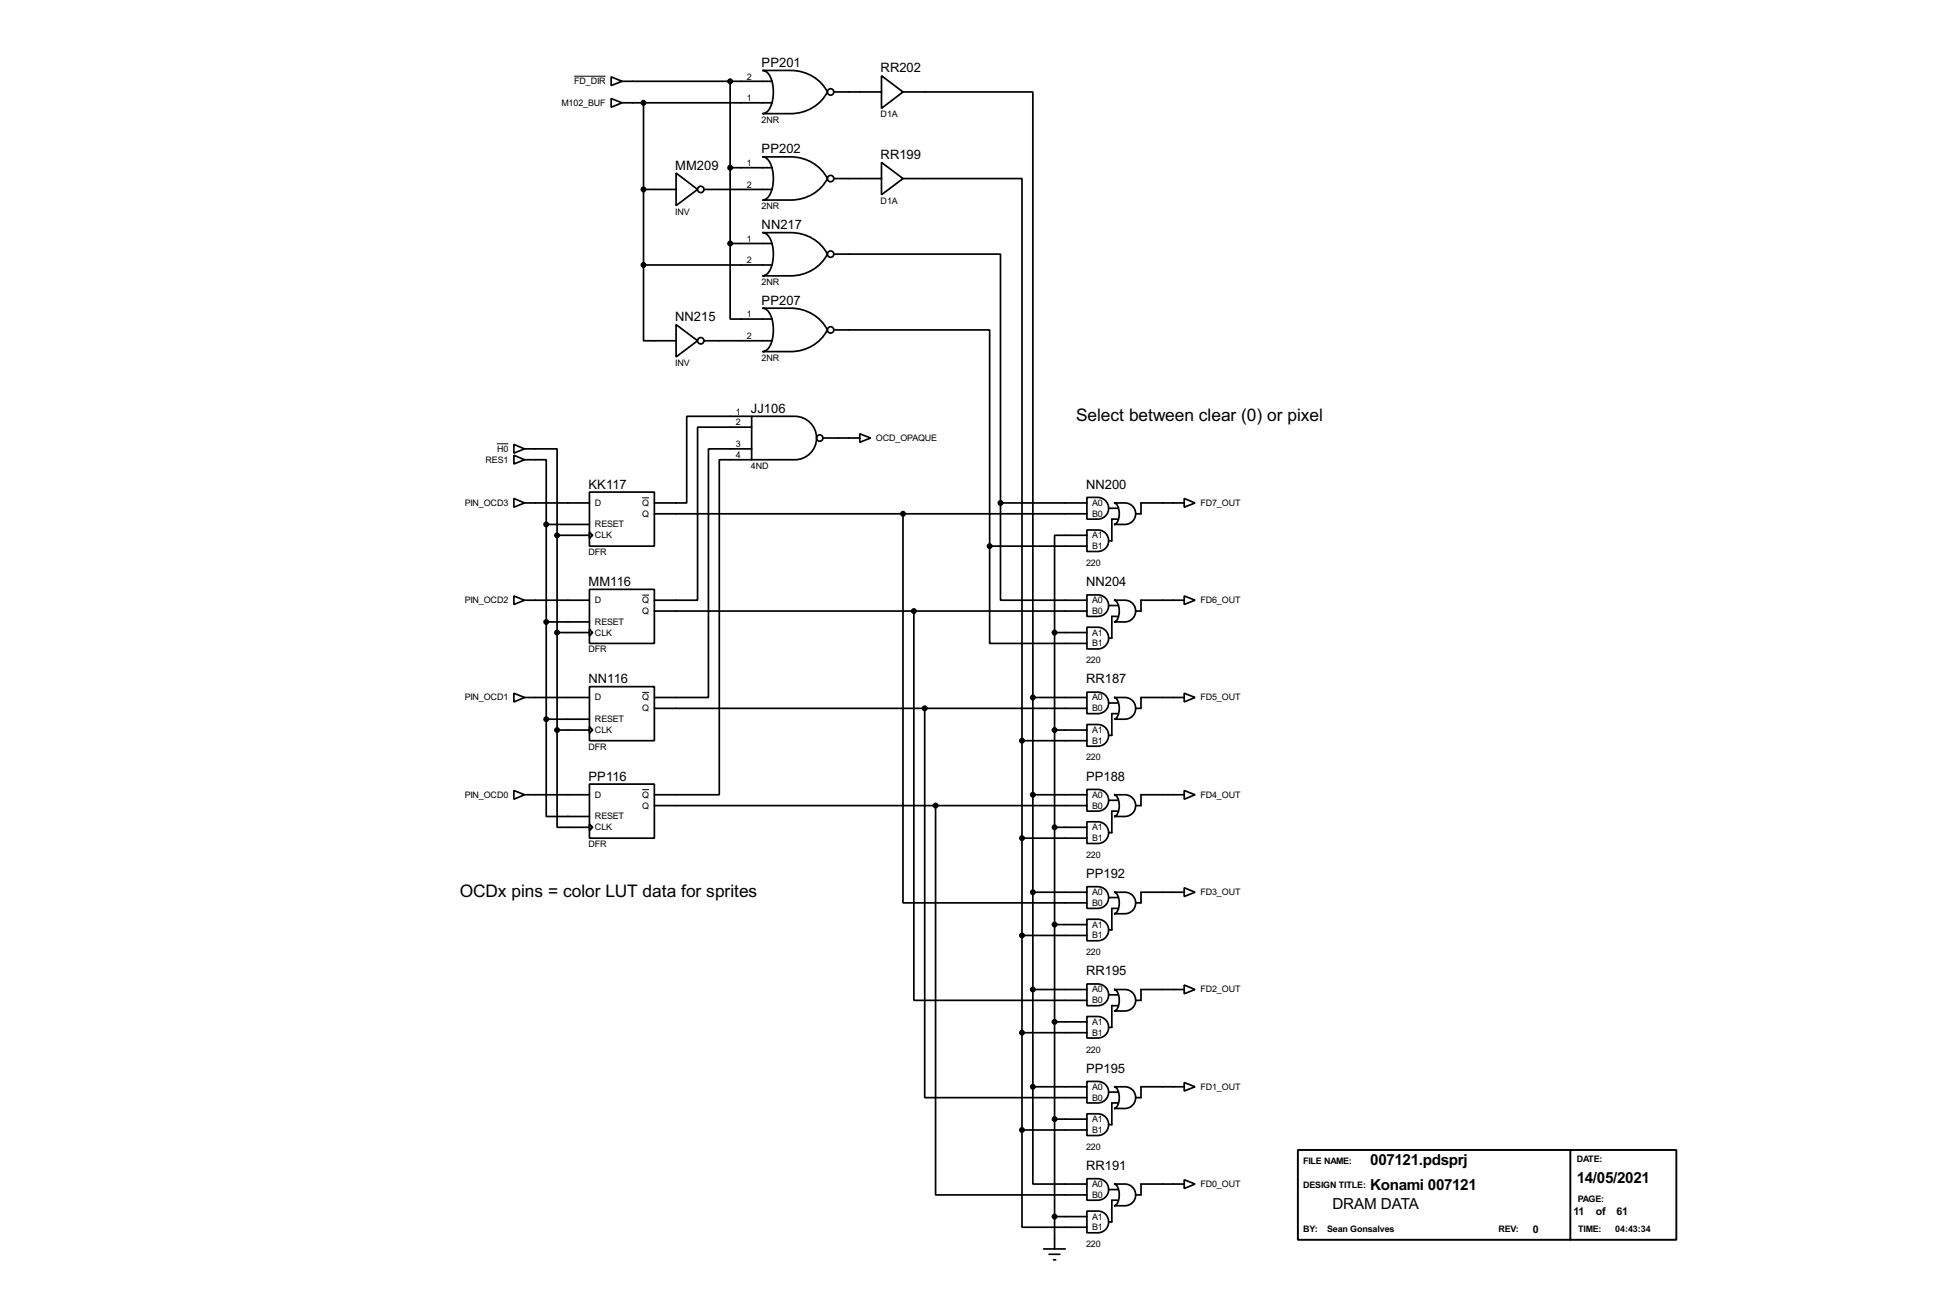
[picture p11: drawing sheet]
<svg xmlns="http://www.w3.org/2000/svg" width="460mm" height="307mm" viewBox="0 0 460 307" stroke-linecap="round" stroke-linejoin="round" font-family="sans-serif">
<g fill="none" stroke="#000" stroke-width=".4">
<path d="M143.6 18.1l2.5 1-2.5 1zM146.1 19.1h35.3M171.5 19.1v38.1M179.1 16.6h6.6a9.6 9.6 0 0 1 8.7 5 9.6 9.6 0 0 1-8.7 5.1h-6.6a3.2 3.2 0 0 0 2.4-3.1 7.6 7.6 0 0 0-1.4-6.6zM207.1 17.8l5 3.8-5 3.9zM143.6 23.2l2.5 1-2.5 1zM146.1 24.2h35.3M151.2 24.2v38.1M171.5 39.4h9.9M179.1 36.9h6.6a9.6 9.6 0 0 1 8.7 5.1 9.6 9.6 0 0 1-8.7 5h-6.6a3.2 3.2 0 0 0 2.4-3.1 7.7 7.7 0 0 0-1.4-6.6zM195.9 21.6h11.2M207.1 38.2l5 3.8-5 3.8z"/>
<path d="M212.1 21.6h30.5v142.3M151.2 44.5h7.6M158.8 40.7l5.1 3.8-5.1 3.8zM165.4 44.5h16M171.5 57.2v17.8h9.9M171.5 57.2h9.9M179.1 54.7h6.6a9.6 9.6 0 0 1 8.7 5 9.6 9.6 0 0 1-8.7 5.1h-6.6a3.2 3.2 0 0 0 2.4-3.1 7.6 7.6 0 0 0-1.4-6.6zM195.9 59.7h39.1v58.5M195.9 42h11.2M212.1 42h28v132M151.2 62.3v17.8h7.6M151.2 62.3h30.2"/>
<path d="M158.8 76.3l5.1 3.8-5.1 3.8zM179.1 72.4h6.6a9.6 9.6 0 0 1 8.7 5.1 9.6 9.6 0 0 1-8.7 5.1h-6.6a3.2 3.2 0 0 0 2.4-3.1 7.7 7.7 0 0 0-1.4-6.7zM195.9 77.5h36.6v50.8M165.4 80.1h16M176.6 97.8h10.1a5.1 5.1 0 0 1 5.1 5.1 5.1 5.1 0 0 1-5.1 5.1h-10.1zM176.6 97.8h-15.3v20.4h-7.6M120.7 117.1l2.5 1.1-2.5 1zM120.7 107l2.5 1-2.5 1zM120.7 104.4l2.5 1.1-2.5 1zM123.2 105.5h7.7v20.3M123.2 108h5.1v15.2M123.2 118.2h15.3"/>
<path d="M138.5 115.6h15.2v12.7h-15.2zM176.6 100.4h-12.7v40.6h-10.2M176.6 105.5h-10.2v58.4h-12.7M176.6 108h-7.6v78.7h-15.3M193.3 102.9h8.7M202 101.9l2.5 1-2.5 1zM235 118.2v22.8h20.3M235 118.2h20.3M255.3 116.9a5 5 0 0 1 4.1 .5 2.55 2.55 0 0 1 .9 2.8 2.55 2.55 0 0 1-2.4 1.8h-2.6zM260.4 119.4h2.3M261.7 118.2a5.1 5.1 0 0 1 4.1 .5 2.52 2.52 0 0 1 .8 2.8 2.52 2.52 0 0 1-2.4 1.7h-2.5a2.21 2.21 0 0 0 1.2-2.5 2.24 2.24 0 0 0-1.2-2.5zM278.2 117.1l2.5 1.1-2.5 1z"/>
<path d="M278.2 118.2h-10.2v2.5h-1.2M128.3 123.2h10.2M128.3 123.2v45.8M130.9 125.8h7.6M130.9 125.8v45.7M138.5 125l.7 .8-.7 .7zM138.5 138.5h15.2v12.7h-15.2zM153.7 120.7h101.6M212.1 120.7v91.4h43.2M232.5 128.3v22.9h22.8M232.5 128.3h22.8M255.3 139.8a5.1 5.1 0 0 1 4.1 .5 2.53 2.53 0 0 1 .9 2.8 2.53 2.53 0 0 1-2.4 1.7h-2.6z"/>
<path d="M255.3 124.5a5.1 5.1 0 0 1 4.1 .5 2.52 2.52 0 0 1 .9 2.9 2.52 2.52 0 0 1-2.4 1.7h-2.6zM255.3 125.8h-7.6v22.8M262.7 122h-1.5v5.1h-.8M120.7 140l2.5 1-2.5 1zM123.2 141h15.3M128.3 146.1h10.2M130.9 148.6h7.6M138.5 147.9l.7 .7-.7 .8zM153.7 143.6h101.6M214.7 143.6v91.4h40.6M247.7 148.6v144.8M247.7 148.6h7.6"/>
<path d="M255.3 147.4a5.1 5.1 0 0 1 4.1 .5 2.56 2.56 0 0 1 .9 2.8 2.56 2.56 0 0 1-2.4 1.8h-2.6zM260.4 142.3h2.3M261.7 141a5.1 5.1 0 0 1 4.1 .5 2.56 2.56 0 0 1 .8 2.9 2.56 2.56 0 0 1-2.4 1.7h-2.5a2.29 2.29 0 0 0 1.2-2.5 2.24 2.24 0 0 0-1.2-2.6zM262.7 144.8h-1.5v5.1h-.8M278.2 140l2.5 1-2.5 1zM278.2 141h-10.2v2.6h-1.2M120.7 162.9l2.5 1-2.5 1zM123.2 163.9h15.3M128.3 169v22.8h10.2M128.3 169h10.2M130.9 171.5v22.9h7.6M130.9 171.5h7.6"/>
<path d="M138.5 161.3h15.2v12.7h-15.2zM138.5 170.7l.7 .8-.7 .8zM153.7 166.4h101.6M217.2 166.4v91.5h38.1M240.1 174h15.2M240.1 174v91.5M242.6 163.9h12.7M242.6 163.9v91.4M247.7 171.5h7.6M255.3 162.6a5.1 5.1 0 0 1 4.1 .5 2.52 2.52 0 0 1 .9 2.9 2.52 2.52 0 0 1-2.4 1.7h-2.6zM255.3 170.2a5.1 5.1 0 0 1 4.1 .5 2.55 2.55 0 0 1 .9 2.9 2.55 2.55 0 0 1-2.4 1.7h-2.6zM260.4 165.2h2.3"/>
<path d="M261.7 163.9a5.1 5.1 0 0 1 4.1 .5 2.55 2.55 0 0 1 .8 2.8 2.55 2.55 0 0 1-2.4 1.8h-2.5a2.24 2.24 0 0 0 1.2-2.6 2.24 2.24 0 0 0-1.2-2.5zM262.7 167.7h-1.5v5.1h-.8M278.2 162.9l2.5 1-2.5 1zM278.2 163.9h-10.2v2.5h-1.2M120.7 185.7l2.5 1-2.5 1.1zM123.2 186.7h15.3M138.5 184.2h15.2v12.7h-15.2zM138.5 193.6l.7 .8-.7 .7zM153.7 189.3h101.6M219.8 189.3v91.4h35.5M240.1 196.9h15.2M242.6 186.7h12.7"/>
<path d="M247.7 194.4h7.6M255.3 185.5a5.1 5.1 0 0 1 4.1 .5 2.56 2.56 0 0 1 .9 2.8 2.56 2.56 0 0 1-2.4 1.8h-2.6zM255.3 193.1a5 5 0 0 1 4.1 .5 2.55 2.55 0 0 1 .9 2.8 2.55 2.55 0 0 1-2.4 1.8h-2.6zM260.4 188h2.3M261.7 186.7a5 5 0 0 1 4.1 .6 2.55 2.55 0 0 1 .8 2.8 2.55 2.55 0 0 1-2.4 1.7h-2.5a2.24 2.24 0 0 0 1.2-2.5 2.29 2.29 0 0 0-1.2-2.6zM262.7 190.6h-1.5v5h-.8M278.2 185.7l2.5 1-2.5 1.1zM278.2 186.7h-10.2v2.6h-1.2M240.1 219.8h15.2M242.6 209.6h12.7M247.7 217.2h7.6M255.3 208.3a5.1 5.1 0 0 1 4.1 .5 2.55 2.55 0 0 1 .9 2.9 2.55 2.55 0 0 1-2.4 1.7h-2.6z"/>
<path d="M255.3 216a5.1 5.1 0 0 1 4.1 .5 2.53 2.53 0 0 1 .9 2.8 2.53 2.53 0 0 1-2.4 1.7h-2.6zM260.4 210.9h2.3M261.7 209.6a5.1 5.1 0 0 1 4.1 .5 2.53 2.53 0 0 1 .8 2.9 2.53 2.53 0 0 1-2.4 1.7h-2.5a2.24 2.24 0 0 0 1.2-2.6 2.21 2.21 0 0 0-1.2-2.5zM262.7 213.4h-1.5v5.1h-.8M278.2 208.6l2.5 1-2.5 1zM278.2 209.6h-10.2v2.5h-1.2M242.6 232.5h12.7M255.3 231.2a5 5 0 0 1 4.1 .5 2.55 2.55 0 0 1 .9 2.8 2.55 2.55 0 0 1-2.4 1.8h-2.6zM255.3 238.8a5.1 5.1 0 0 1 4.1 .5 2.52 2.52 0 0 1 .9 2.9 2.52 2.52 0 0 1-2.4 1.7h-2.6zM260.4 233.7h2.3M261.7 232.5a5.1 5.1 0 0 1 4.1 .5 2.52 2.52 0 0 1 .8 2.8 2.52 2.52 0 0 1-2.4 1.7h-2.5a2.21 2.21 0 0 0 1.2-2.5 2.24 2.24 0 0 0-1.2-2.5zM262.7 236.3h-1.5v5.1h-.8"/>
<path d="M278.2 231.4l2.5 1.1-2.5 1zM278.2 232.5h-10.2v2.5h-1.2M240.1 242.6h15.2M242.6 255.3v22.9h12.7M242.6 255.3h12.7M247.7 240.1h7.6M255.3 254.1a5.1 5.1 0 0 1 4.1 .5 2.53 2.53 0 0 1 .9 2.8 2.53 2.53 0 0 1-2.4 1.7h-2.6zM260.4 256.6h2.3M261.7 255.3a5.1 5.1 0 0 1 4.1 .5 2.56 2.56 0 0 1 .8 2.9 2.56 2.56 0 0 1-2.4 1.7h-2.5a2.29 2.29 0 0 0 1.2-2.5 2.24 2.24 0 0 0-1.2-2.6zM262.7 259.1h-1.5v5.1h-.8M278.2 254.3l2.5 1-2.5 1zM278.2 255.3h-10.2v2.6h-1.2"/>
<path d="M240.1 265.5v22.8h15.2M240.1 265.5h15.2M247.7 262.9h7.6M255.3 261.7a5.1 5.1 0 0 1 4.1 .5 2.56 2.56 0 0 1 .9 2.8 2.56 2.56 0 0 1-2.4 1.8h-2.6zM255.3 276.9a5.1 5.1 0 0 1 4.1 .5 2.52 2.52 0 0 1 .9 2.9 2.52 2.52 0 0 1-2.4 1.7h-2.6zM260.4 279.5h2.3M261.7 278.2a5.1 5.1 0 0 1 4.1 .5 2.55 2.55 0 0 1 .8 2.8 2.55 2.55 0 0 1-2.4 1.8h-2.5a2.24 2.24 0 0 0 1.2-2.6 2.24 2.24 0 0 0-1.2-2.5zM278.2 277.2l2.5 1-2.5 1zM278.2 278.2h-10.2v2.5h-1.2M245.2 293.4h5M246.4 294.7h2.6M247.5 296h.5"/>
<path d="M247.7 285.8h7.6M255.3 284.5a5.1 5.1 0 0 1 4.1 .5 2.55 2.55 0 0 1 .9 2.9 2.55 2.55 0 0 1-2.4 1.7h-2.6zM262.7 282h-1.5v5.1h-.8"/>
<circle cx="195.1" cy="21.6" r=".75"/>
<circle cx="164.6" cy="44.5" r=".75"/>
<circle cx="195.1" cy="59.7" r=".75"/>
<circle cx="195.1" cy="42" r=".75"/>
<circle cx="195.1" cy="77.5" r=".75"/>
<circle cx="164.6" cy="80.1" r=".75"/>
<circle cx="192.5" cy="102.9" r=".75"/>
</g>
<path d="M134.9 17.9h7.4M116.8 104.3h2.6M150.9 117h1.6M150.9 139.8h1.6M150.9 162.7h1.6M150.9 185.5h1.6" fill="none" stroke="#000" stroke-width=".23"/>
<g fill="#000" stroke="#000" stroke-width=".4">
<circle cx="171.5" cy="19.1" r=".5"/>
<circle cx="151.1" cy="24.2" r=".5"/>
<circle cx="171.5" cy="39.4" r=".5"/>
<circle cx="151.1" cy="44.5" r=".5"/>
<circle cx="171.5" cy="57.2" r=".5"/>
<circle cx="151.1" cy="62.3" r=".5"/>
<circle cx="235" cy="118.2" r=".5"/>
<circle cx="128.3" cy="123.2" r=".5"/>
<circle cx="130.8" cy="125.8" r=".5"/>
<circle cx="212.1" cy="120.7" r=".5"/>
<circle cx="232.4" cy="128.3" r=".5"/>
<circle cx="128.3" cy="146.1" r=".5"/>
<circle cx="130.8" cy="148.6" r=".5"/>
<circle cx="214.6" cy="143.6" r=".5"/>
<circle cx="247.7" cy="148.6" r=".5"/>
<circle cx="128.3" cy="169" r=".5"/>
<circle cx="130.8" cy="171.5" r=".5"/>
<circle cx="217.2" cy="166.4" r=".5"/>
<circle cx="240" cy="174" r=".5"/>
<circle cx="242.6" cy="163.9" r=".5"/>
<circle cx="247.7" cy="171.5" r=".5"/>
<circle cx="219.7" cy="189.3" r=".5"/>
<circle cx="240" cy="196.9" r=".5"/>
<circle cx="242.6" cy="186.7" r=".5"/>
<circle cx="247.7" cy="194.4" r=".5"/>
<circle cx="240" cy="219.8" r=".5"/>
<circle cx="242.6" cy="209.6" r=".5"/>
<circle cx="247.7" cy="217.2" r=".5"/>
<circle cx="242.6" cy="232.5" r=".5"/>
<circle cx="240" cy="242.6" r=".5"/>
<circle cx="242.6" cy="255.3" r=".5"/>
<circle cx="247.7" cy="240.1" r=".5"/>
<circle cx="240" cy="265.5" r=".5"/>
<circle cx="247.7" cy="262.9" r=".5"/>
<circle cx="247.7" cy="285.8" r=".5"/>
</g>
<path d="M304.9 270.2h88.9v21.1h-88.9zM368.9 270.2v21.1" fill="none" stroke="#000" stroke-width=".45"/>
<g font-size="4.6">
<text x="252.8" y="98.9">Select between clear (0) or pixel</text>
<text x="108" y="210.7">OCDx pins = color LUT data for sprites</text>
</g>
<g font-size="4">
<text x="321.9" y="273.8">007121.pdsprj</text>
<text x="321.9" y="279.5">Konami 007121</text>
<text x="370.4" y="277.8">14/05/2021</text>
<text x="313" y="283.9">DRAM DATA</text>
</g>
<g font-size="3.4">
<text x="178.9" y="15.8">PP201</text>
<text x="206.9" y="17">RR202</text>
<text x="158.6" y="39.9">MM209</text>
<text x="178.9" y="36">PP202</text>
<text x="206.9" y="37.4">RR199</text>
<text x="178.9" y="53.9">NN217</text>
<text x="178.9" y="71.6">PP207</text>
<text x="158.6" y="75.5">NN215</text>
<text x="176.4" y="97">JJ106</text>
<text x="138.3" y="114.8">KK117</text>
<text x="255.1" y="114.8">NN200</text>
<text x="138.3" y="137.7">MM116</text>
<text x="255.1" y="137.7">NN204</text>
<text x="138.3" y="160.5">NN116</text>
<text x="255.1" y="160.5">RR187</text>
<text x="138.3" y="183.4">PP116</text>
<text x="255.1" y="183.4">PP188</text>
<text x="255.1" y="206.3">PP192</text>
<text x="255.1" y="229.1">RR195</text>
<text x="255.1" y="252">PP195</text>
<text x="255.1" y="274.8">RR191</text>
</g>
<g font-size="2.8">
<text x="369.6" y="285.5">11</text>
<text x="374.8" y="285.5">of</text>
<text x="379.7" y="285.5">61</text>
<text x="360.1" y="289.6">0</text>
</g>
<g font-size="2.4">
<text x="134.9" y="19.8">FD_DIR</text>
<text x="175.4" y="23.7">1</text>
<text x="175.4" y="18.7">2</text>
<text x="131.9" y="24.8">M102_BUF</text>
<text x="178.9" y="28.8">2NR</text>
<text x="206.9" y="27.5">D1A</text>
<text x="175.4" y="39">1</text>
<text x="175.4" y="44.1">2</text>
<text x="206.9" y="47.9">D1A</text>
<text x="158.6" y="50.4">INV</text>
<text x="178.9" y="49.1">2NR</text>
<text x="175.4" y="56.8">1</text>
<text x="175.4" y="61.9">2</text>
<text x="178.9" y="66.9">2NR</text>
<text x="175.4" y="74.6">1</text>
<text x="175.4" y="79.7">2</text>
<text x="158.6" y="86">INV</text>
<text x="178.9" y="84.7">2NR</text>
<text x="172.9" y="97.4">1</text>
<text x="172.9" y="100">2</text>
<text x="116.8" y="106.2">H0</text>
<text x="172.9" y="105.1">3</text>
<text x="172.9" y="107.6">4</text>
<text x="205.8" y="103.6">OCD_OPAQUE</text>
<text x="114.1" y="108.7">RES1</text>
<text x="176.4" y="110.1">4ND</text>
<text x="109.2" y="118.9">PIN_OCD3</text>
<text x="139.8" y="118.9">D</text>
<text x="150.9" y="118.9">Q</text>
<text x="256.6" y="118.9">A0</text>
<text x="282" y="118.9">FD7_OUT</text>
<text x="139.8" y="123.9">RESET</text>
<text x="150.9" y="121.4">Q</text>
<text x="256.6" y="121.4">B0</text>
<text x="138.3" y="130.4">DFR</text>
<text x="139.8" y="126.4">CLK</text>
<text x="256.6" y="126.4">A1</text>
<text x="256.6" y="129">B1</text>
<text x="255.1" y="133">220</text>
<text x="109.2" y="141.7">PIN_OCD2</text>
<text x="139.8" y="141.7">D</text>
<text x="150.9" y="141.7">Q</text>
<text x="256.6" y="141.7">A0</text>
<text x="282" y="141.7">FD6_OUT</text>
<text x="139.8" y="146.8">RESET</text>
<text x="139.8" y="149.3">CLK</text>
<text x="150.9" y="144.3">Q</text>
<text x="256.6" y="144.3">B0</text>
<text x="256.6" y="149.3">A1</text>
<text x="138.3" y="153.3">DFR</text>
<text x="255.1" y="155.8">220</text>
<text x="256.6" y="151.9">B1</text>
<text x="109.2" y="164.6">PIN_OCD1</text>
<text x="139.8" y="164.6">D</text>
<text x="150.9" y="164.6">Q</text>
<text x="150.9" y="167.1">Q</text>
<text x="256.6" y="167.1">B0</text>
<text x="256.6" y="164.6">A0</text>
<text x="282" y="164.6">FD5_OUT</text>
<text x="139.8" y="169.7">RESET</text>
<text x="139.8" y="172.2">CLK</text>
<text x="256.6" y="172.2">A1</text>
<text x="138.3" y="176.1">DFR</text>
<text x="255.1" y="178.7">220</text>
<text x="256.6" y="174.7">B1</text>
<text x="109.2" y="187.4">PIN_OCD0</text>
<text x="139.8" y="187.4">D</text>
<text x="150.9" y="187.4">Q</text>
<text x="150.9" y="190">Q</text>
<text x="256.6" y="190">B0</text>
<text x="256.6" y="187.4">A0</text>
<text x="282" y="187.4">FD4_OUT</text>
<text x="139.8" y="192.5">RESET</text>
<text x="139.8" y="195.1">CLK</text>
<text x="256.6" y="195.1">A1</text>
<text x="256.6" y="197.6">B1</text>
<text x="138.3" y="199">DFR</text>
<text x="255.1" y="201.5">220</text>
<text x="256.6" y="212.8">B0</text>
<text x="256.6" y="210.3">A0</text>
<text x="282" y="210.3">FD3_OUT</text>
<text x="256.6" y="217.9">A1</text>
<text x="256.6" y="220.5">B1</text>
<text x="255.1" y="224.4">220</text>
<text x="256.6" y="233.2">A0</text>
<text x="282" y="233.2">FD2_OUT</text>
<text x="256.6" y="235.7">B0</text>
<text x="256.6" y="240.8">A1</text>
<text x="256.6" y="243.3">B1</text>
<text x="255.1" y="247.3">220</text>
<text x="256.6" y="256">A0</text>
<text x="282" y="256">FD1_OUT</text>
<text x="256.6" y="258.6">B0</text>
<text x="256.6" y="263.6">A1</text>
<text x="256.6" y="266.2">B1</text>
<text x="255.1" y="270.1">220</text>
<text x="306.1" y="273.6">FILE NAME:</text>
<text x="370.4" y="273.1">DATE:</text>
<text x="256.6" y="281.4">B0</text>
<text x="256.6" y="278.9">A0</text>
<text x="282" y="278.9">FD0_OUT</text>
<text x="306.1" y="279">DESIGN TITLE:</text>
<text x="256.6" y="286.5">A1</text>
<text x="370.6" y="282.5">PAGE:</text>
<text x="255.1" y="293">220</text>
<text x="256.6" y="289">B1</text>
<text x="306.1" y="289.3">BY:</text>
<text x="311.7" y="289.3">Sean Gonsalves</text>
<text x="352" y="289.4">REV:</text>
<text x="370.7" y="289.4">TIME:</text>
<text x="379.4" y="289.4">04:43:34</text>
</g>
</svg>
